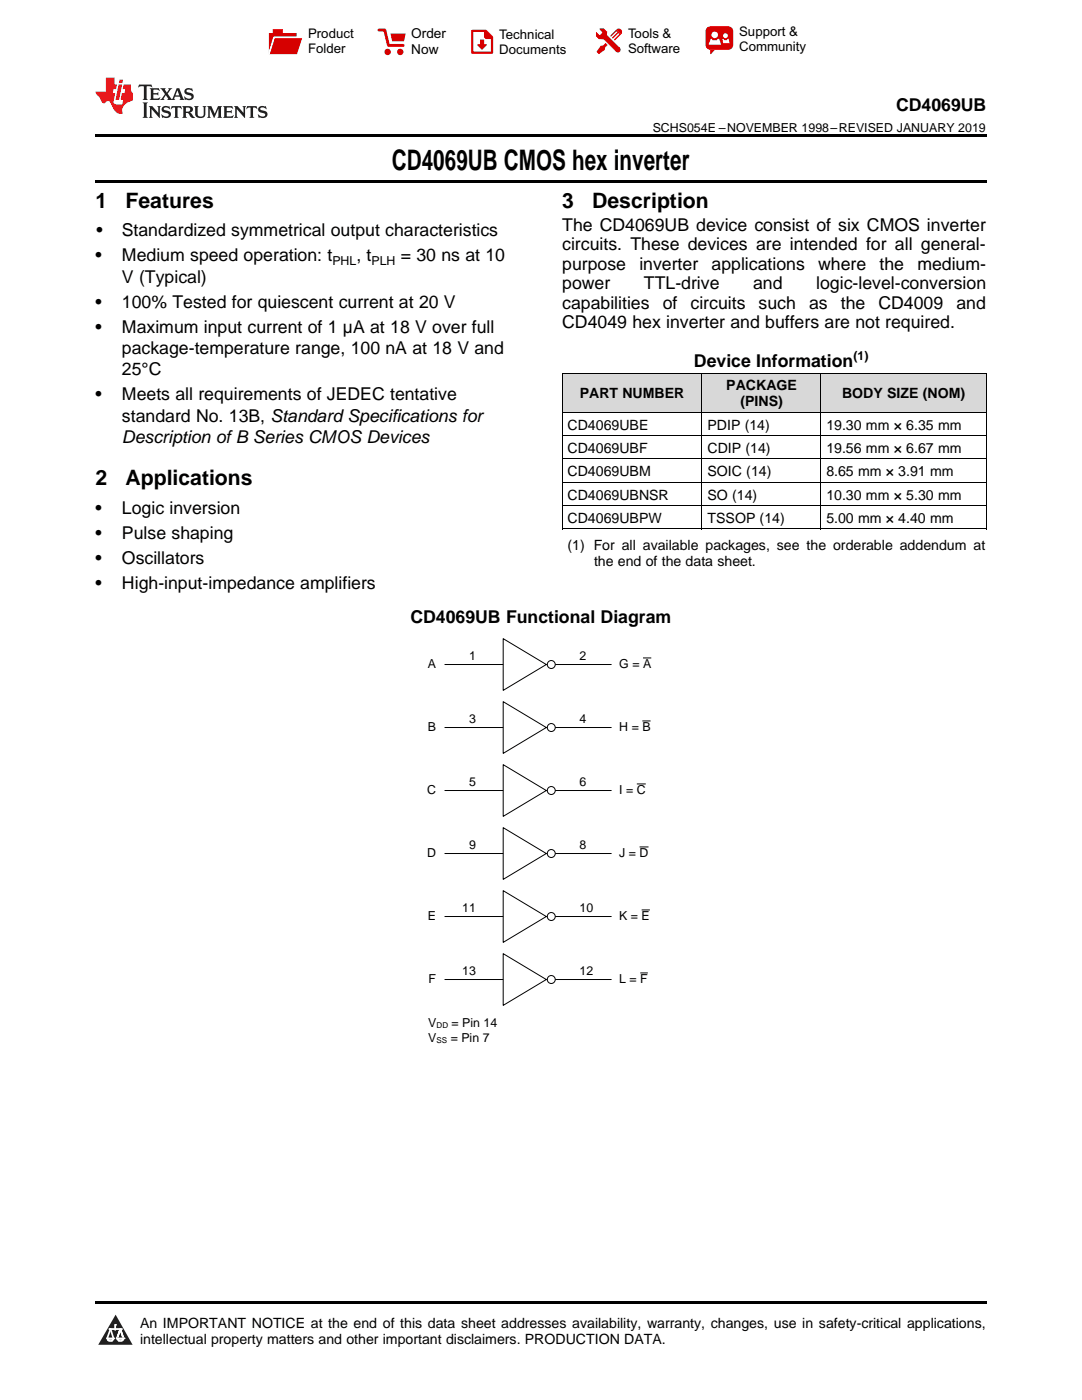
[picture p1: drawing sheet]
<svg xmlns="http://www.w3.org/2000/svg" width="216mm" height="279mm" viewBox="0 0 216 279" stroke-linecap="round" stroke-linejoin="round" font-family="sans-serif">
<g fill="#d8d8d8">
<path d="M112.2 74.5h27.9v7.8h-27.9z"/>
<path d="M140.1 74.5h23.7v7.8h-23.7z"/>
<path d="M163.8 74.5h33v7.8h-33z"/>
</g>
<path d="M23.1 262.4l3.4 6h-6.9z" fill="#231f20"/>
<path d="M21.4 267.1h1.2l-.3 .5h-.3a.55 .55 0 0 1-.6-.5z" fill-rule="evenodd" fill="#fff"/>
<path d="M21.4 267.1h1.2l-.3 .5h-.3a.55 .55 0 0 1-.6-.5z" fill="none" stroke="#231f20" stroke-width=".34"/>
<path d="M21.4 267.1l1.2 .1-.3 .4h-.5z" fill="none" stroke="#fff" stroke-width=".34"/>
<path d="M23 265.3h.1" fill="none" stroke="#fff" stroke-width=".34"/>
<path d="M23 264.4v.9z" fill="#fff"/>
<path d="M23 264.4v.9z" fill="none" stroke="#fff" stroke-width=".34"/>
<circle cx="23" cy="264.4" r=".17" fill="#fff"/>
<path d="M21.9 265.2h.1" fill="none" stroke="#fff" stroke-width=".34"/>
<path d="M21.9 265.2h2.3z" fill="#fff"/>
<path d="M21.9 265.2h2.3z" fill="none" stroke="#fff" stroke-width=".34"/>
<circle cx="24.2" cy="265.2" r=".17" fill="#fff"/>
<path d="M23.3 267.1h.1" fill="none" stroke="#fff" stroke-width=".34"/>
<path d="M24 265.2l-.7 1.9z" fill="#fff"/>
<path d="M24 265.2l-.7 1.9z" fill="none" stroke="#fff" stroke-width=".34"/>
<path d="M24 265.2l.7 1.9z" fill="#fff"/>
<path d="M24 265.2l.7 1.9z" fill="none" stroke="#fff" stroke-width=".34"/>
<path d="M24.6 267.1h.1" fill="none" stroke="#fff" stroke-width=".34"/>
<circle cx="21.4" cy="267.1" r=".17" fill="#fff"/>
<path d="M22.1 265.2l-.7 1.9z" fill="#fff"/>
<path d="M22.1 265.2l-.7 1.9z" fill="none" stroke="#fff" stroke-width=".34"/>
<path d="M22.1 265.2l.5 1.9z" fill="#fff"/>
<path d="M22.1 265.2l.5 1.9z" fill="none" stroke="#fff" stroke-width=".34"/>
<circle cx="22.6" cy="267.1" r=".17" fill="#fff"/>
<path d="M23.4 267.1h1.3a.65 .65 0 0 1-.7 .5 .65 .65 0 0 1-.6-.5z" fill-rule="evenodd" fill="#fff"/>
<path d="M23.4 267.1h1.3a.65 .65 0 0 1-.7 .5 .65 .65 0 0 1-.6-.5z" fill="none" stroke="#231f20" stroke-width=".34"/>
<path d="M23.4 267.1h1.3l-.4 .5h-.6z" fill="none" stroke="#fff" stroke-width=".34"/>
<path d="M23.3 267.1h.1" fill="none" stroke="#fff" stroke-width=".34"/>
<circle cx="24.7" cy="267.1" r=".17" fill="#fff"/>
<path d="M19 259.7h177.8v.5h-177.8z" fill="#000"/>
<path d="M88.8 132.6h33.2" fill="none" stroke="#000" stroke-width=".2"/>
<path d="M100.4 127.5l8.6 5.1-8.6 5.2z" fill="#fff"/>
<path d="M100.4 127.5l8.6 5.1-8.6 5.2zM109.3 132.6h.1M128.3 131.3h1.7M88.8 145.2h33.2M127.1 156.5h1.8M128.2 143.9h1.6M127.6 169h1.8M127.8 194.2h1.5M128 181.6h1.7" fill="none" stroke="#000" stroke-width=".2"/>
<path d="M100.4 140l8.6 5.2-8.6 5.2z" fill="#fff"/>
<path d="M88.8 157.8h33.2M100.4 140l8.6 5.2-8.6 5.2zM109.3 145.2h.1" fill="none" stroke="#000" stroke-width=".2"/>
<path d="M100.4 152.6l8.6 5.2-8.6 5.1z" fill="#fff"/>
<path d="M100.4 152.6l8.6 5.2-8.6 5.1zM109.3 157.8h.1M88.8 170.3h33.2" fill="none" stroke="#000" stroke-width=".2"/>
<path d="M100.4 165.2l8.6 5.1-8.6 5.2z" fill="#fff"/>
<path d="M100.4 165.2l8.6 5.1-8.6 5.2zM109.3 170.3v.1M88.8 182.9h33.2" fill="none" stroke="#000" stroke-width=".2"/>
<path d="M100.4 177.8l8.6 5.1-8.6 5.2z" fill="#fff"/>
<path d="M100.4 177.8l8.6 5.1-8.6 5.2zM88.8 195.5h33.2M109.3 182.9h.1" fill="none" stroke="#000" stroke-width=".2"/>
<path d="M100.4 190.3l8.6 5.2-8.6 5.1z" fill="#fff"/>
<path d="M100.4 190.3l8.6 5.2-8.6 5.1zM109.3 195.5h.1" fill="none" stroke="#000" stroke-width=".2"/>
<circle cx="110" cy="132.6" r=".79" fill="#fff"/>
<circle cx="110" cy="132.6" r=".79" fill="none" stroke="#000" stroke-width=".2"/>
<circle cx="110" cy="145.2" r=".79" fill="#fff"/>
<circle cx="110" cy="145.2" r=".79" fill="none" stroke="#000" stroke-width=".2"/>
<circle cx="110" cy="157.8" r=".79" fill="#fff"/>
<circle cx="110" cy="157.8" r=".79" fill="none" stroke="#000" stroke-width=".2"/>
<circle cx="110" cy="170.3" r=".79" fill="#fff"/>
<circle cx="110" cy="170.3" r=".79" fill="none" stroke="#000" stroke-width=".2"/>
<circle cx="110" cy="182.9" r=".79" fill="#fff"/>
<circle cx="110" cy="182.9" r=".79" fill="none" stroke="#000" stroke-width=".2"/>
<circle cx="110" cy="195.5" r=".79" fill="#fff"/>
<g fill="none" stroke="#000" stroke-width=".2">
<path d="M112.2 74.5h84.6M112.2 74.5v31.1M140.1 74.5v31.1M163.8 74.5v31.1M196.8 74.5v31.1M112.2 96.3h84.6M112.2 91.6h84.6M112.2 86.9h84.6M112.2 82.3h84.6M112.2 105.6h84.6M112.2 100.9h84.6"/>
<circle cx="110" cy="195.5" r=".79"/>
</g>
<path d="M19 35.9h177.8v.5h-177.8zM19 26.8h177.8v.6h-177.8z" fill="#000"/>
<path d="M27.7 16.9l-.1 .6 .6-.3h.5v.2v2.2l-.2 .4h1l-.2-.4v-2.2v-.2h.5l.6 .3-.2-.6zM29.9 17.6l.2 .4v1.6l-.2 .4h1.9l.1-.6a1.09 1.09 0 0 1-1.3 .1v-.6h.6l.4 .2v-.7l-.2 .2h-.8v-.6l.2-.1a1.01 1.01 0 0 1 1 .3l-.1-.6zM32 17.6l.9 1.2-1 1.2h.9l-.2-.3 .5-.7 .5 .7-.3 .3h1.7l-.2-.3 .1-.4h1l.1 .4-.2 .3h1l-.3-.4-.7-2h-.5l-1 2.2-.8-1.1 .9-1.1h-.9l.2 .2-.4 .7-.4-.7 .2-.2zM35.4 18l.4 1h-.8zM37 17.7a.66 .66 0 0 0-.2 .8 .66 .66 0 0 0 .6 .4l.7 .2 .1 .2a.8 .8 0 0 1-.7 .4 .8 .8 0 0 1-.7-.5l.1 .8 .2-.2a.94 .94 0 0 0 1.1 .1 .94 .94 0 0 0 .4-.9 1.48 1.48 0 0 0-1.3-.6v-.4a1.1 1.1 0 0 1 1.2 .2l-.2-.6-.2 .1-.5-.1zM28.5 20.4l.2 .4v2.3l-.2 .4h1l-.2-.4v-2.3l.2-.4zM29.7 21.2l.2 .4v1.5l-.2 .4h.8l-.3-.4 .1-1.3 1.6 1.8v-2l.2-.4h-.7l.2 .2v1.1l-1.2-1.3zM32.5 21.3a.66 .66 0 0 0-.2 .8 .66 .66 0 0 0 .6 .4l.6 .2 .2 .2a.8 .8 0 0 1-.8 .4 .8 .8 0 0 1-.7-.5l.2 .7 .2-.1a.94 .94 0 0 0 1 .1 .94 .94 0 0 0 .5-1 1.47 1.47 0 0 0-1.3-.6l-.1-.3a1.1 1.1 0 0 1 1.3 .2l-.2-.6-.2 .1-.5-.2zM34.3 21.2l-.2 .6a.64 .64 0 0 1 .8-.3v1.6l-.2 .4h1l-.3-.4 .1-1.6a.66 .66 0 0 1 .8 .3l-.2-.6zM36.3 21.2l.3 .4v1.5l-.3 .4h1l-.2-.2v-.7h.5l.1 .1a.8 .8 0 0 0 1.2 .7l-1-1a.62 .62 0 0 0 .6-.5 .62 .62 0 0 0-.6-.7zM37.1 21.5h.1a.48 .48 0 0 1 .6 0 .48 .48 0 0 1 .1 .6l-.2 .1-.6 .1zM38.7 21.2l.2 .2a2.29 2.29 0 0 0 .4 2 1.05 1.05 0 0 0 1.7-.7v-1.3l.2-.2h-.8l.2 .4v1.1a.61 .61 0 0 1-.6 .6 .61 .61 0 0 1-.6-.6v-1.1l.3-.4zM41.3 21.2l.3 .4v1.5l-.3 .4h.8l-.2-.4v-1.4l.8 1.9 .9-1.9v1.4l-.2 .4h.9l-.2-.4v-1.5l.2-.4h-.8l-.7 1.5-.6-1.5zM44.5 21.2l.2 .4v1.5l-.2 .4h1.9l.2-.6a1.1 1.1 0 0 1-1.4 .2v-.7h.6l.4 .2v-.6l-.2 .1-.8 .1v-.6l.2-.1a1.02 1.02 0 0 1 1.1 .2l-.2-.5zM46.7 21.2l.2 .4v1.5l-.2 .4h.8l-.3-.4 .1-1.3 1.6 1.8v-2l.2-.4h-.7l.2 .2v1.1l-1.2-1.3zM49.3 21.2l-.1 .6a.64 .64 0 0 1 .8-.3v1.6l-.3 .4h1l-.2-.4v-1.6a.66 .66 0 0 1 .8 .3l-.1-.6zM51.7 21.3a.66 .66 0 0 0-.2 .7 .66 .66 0 0 0 .7 .5l.6 .2 .1 .2a.8 .8 0 0 1-.7 .4 .8 .8 0 0 1-.7-.5l.1 .7 .2-.1a.94 .94 0 0 0 1.1 .1 .94 .94 0 0 0 .4-1 1.48 1.48 0 0 0-1.2-.6l-.1-.3a1.1 1.1 0 0 1 1.2 .2l-.2-.6-.1 .1-.6-.2z" fill="#231f20"/>
<path d="M21.1 15.5v2.8h-2v.4l.9 .9a.96 .96 0 0 0 1 1 .59 .59 0 0 1 .5-.4 .59 .59 0 0 1 .5 .3l.4 .8a1.61 1.61 0 0 0 2.1 1.3 1.63 1.63 0 0 1 1.1-2.2l.9-.3v-1.5a1.6 1.6 0 0 1-.4-1.7h-1.4l-.2 .9h.5l-.2 .8h-.5l-.2 1v.3h.5l-.2 .9h-.7a.74 .74 0 0 1-1-.6l.3-1.6h-.5l.2-.8h.5l.1-.9h-.4v-1.4zM23.7 16.9l-.7 3h.8l.6-3zM23.8 15.9l-.1 .7h.7l.2-.7z" fill="#ee1d23"/>
<g fill="#d60000">
<path d="M54.4 5.8h2v.8h2.8v4.2h-5.5v-4.2h.7z" fill-rule="evenodd"/>
<path d="M54.7 7.5h5.6l-1 3.3h-5.6z" fill-rule="evenodd"/>
</g>
<path d="M54.6 7.4h5.8l-.1 .1h-5.5l-1.1 3.3z" fill-rule="evenodd" fill="#fff"/>
<path d="M54.6 7.4h5.8l-.1 .1h-5.5l-1.1 3.3z" fill="none" stroke="#fff" stroke-width=".2"/>
<path d="M75.6 6h1.2l.7 3.1h3" fill="none" stroke="#d60000" stroke-width=".56"/>
<g fill="#d60000">
<path d="M77.9 6.7h3.1l-.4 1.5h-2.3z" fill-rule="evenodd"/>
<circle cx="77.3" cy="10.4" r=".64"/>
<circle cx="79.9" cy="10.4" r=".64"/>
</g>
<path d="M94.2 6.2h2.7l1.3 1.2v3.1h-4z" fill="none" stroke="#d60000" stroke-width=".44"/>
<g fill="#d60000">
<path d="M95.8 7.9h.8v1h.6l-1 1.1-1-1v-.1h.6z" fill-rule="evenodd"/>
<path d="M96.6 6.2h.3l1.3 1.2v.4h-1.3l-.3-.4z" fill-rule="evenodd"/>
<path d="M119.6 5.7h.9l.6 .6 .1 .7 2.5 2.5-.8 .8-2.3-2.3-1.1-.2-.6-.6v-.8l.7 .6 .5-.4v-.2l-.4-.5z" fill-rule="evenodd"/>
<path d="M119.9 9.1h.4l.5-.5 .4 .4-.5 .5v.4l-1.2 .9-.5-.5z" fill-rule="evenodd"/>
<path d="M123 5.9a.67 .67 0 0 1 .9 0 .67 .67 0 0 1 0 .9z" fill-rule="evenodd"/>
<path d="M123 5.9l.9 .9-1.2 1.2h-.2l.1-.2 .9-.9 .1-.2h-.3l-.9 1h-.2v-.2l.9-1 .1-.2h-.3l-.9 1h-.2v-.2z" fill-rule="evenodd"/>
<circle cx="123.3" cy="9.9" r=".54"/>
</g>
<path d="M121.1 6.3l-.1 .7" fill="none" stroke="#d60000" stroke-width=".2"/>
<g fill="#d60000">
<path d="M141.1 5.5l.6-.2h3.6a.95 .95 0 0 1 1 .9v2.8a.95 .95 0 0 1-1 .9h-3.6a.95 .95 0 0 1-.9-.9v-2.8z" fill-rule="evenodd"/>
<path d="M141.7 9.9h.9l-.7 .9h-.2z" fill-rule="evenodd"/>
</g>
<g fill="#fff">
<path d="M144.3 8.6h1.3z"/>
<path d="M141.8 7.8h.3l.1 .2h.8l.2-.2h.3l.4 1.1h-2.5z" fill-rule="evenodd"/>
<path d="M144.2 7.8h.2l.2 .2h.4l.2-.2h.2l.2 .8h-1.3z" fill-rule="evenodd"/>
<circle cx="142.6" cy="6.9" r=".65"/>
<circle cx="144.8" cy="7.1" r=".48"/>
</g>
<text font-size="5.6" x="78.2" y="33.9">CD4069UB CMOS hex inverter</text>
<g font-size="4.2">
<text x="19" y="41.5">1</text>
<text x="25" y="41.5">Features</text>
<text x="112.2" y="41.5">3</text>
<text x="118.2" y="41.5">Description</text>
<text x="19" y="96.8">2</text>
<text x="25" y="96.8">Applications</text>
</g>
<g font-size="3.5">
<text x="178.8" y="22.2">CD4069UB</text>
<text x="19.2" y="47.2">•</text>
<text x="24.3" y="47.2">Standardized symmetrical output characteristics</text>
<text x="112.2" y="46.1">The CD4069UB device consist of six CMOS inverter</text>
<text x="19" y="52.2">•</text>
<text x="24.3" y="52.2">Medium speed operation: t</text>
<text x="71.1" y="52.2">, t</text>
<text x="80" y="52.2">= 30 ns at 10</text>
<text x="112.2" y="50">circuits. These devices are intended for all general-</text>
<text x="112.2" y="53.9">purpose</text>
<text x="127.6" y="53.9">inverter</text>
<text x="142" y="53.9">applications</text>
<text x="163.2" y="53.9">where</text>
<text x="175.5" y="53.9">the</text>
<text x="183" y="53.9">medium-</text>
<text x="24.3" y="56.4">V (Typical)</text>
<text x="112.2" y="57.7">power</text>
<text x="128.5" y="57.7">TTL-drive</text>
<text x="150.3" y="57.7">and</text>
<text x="162.9" y="57.7">logic-level-conversion</text>
<text x="19" y="61.4">•</text>
<text x="24.3" y="61.4">100% Tested for quiescent current at 20 V</text>
<text x="112.2" y="61.6">capabilities</text>
<text x="112.2" y="65.5">CD4049 hex inverter and buffers are not required.</text>
<text x="132.2" y="61.6">of</text>
<text x="137.8" y="61.6">circuits</text>
<text x="151.4" y="61.6">such</text>
<text x="161.4" y="61.6">as</text>
<text x="167.8" y="61.6">the</text>
<text x="175.3" y="61.6">CD4009</text>
<text x="190.8" y="61.6">and</text>
<text x="19" y="66.4">•</text>
<text x="24.3" y="66.4">Maximum input current of 1 µA at 18 V over full</text>
<text x="24.3" y="70.7">package-temperature range, 100 nA at 18 V and</text>
<text x="24.3" y="74.9">25°C</text>
<text x="138.5" y="73.2">Device Information</text>
<text x="19" y="79.9">•</text>
<text x="24.3" y="79.9">Meets all requirements of JEDEC tentative</text>
<text x="24.3" y="84.1">standard No. 13B, Standard Specifications for</text>
<text x="24.3" y="88.4">Description ofB Series CMOS Devices</text>
<text x="19" y="102.5">•</text>
<text x="19" y="107.5">•</text>
<text x="24.3" y="102.5">Logic inversion</text>
<text x="24.3" y="107.5">Pulse shaping</text>
<text x="19" y="112.5">•</text>
<text x="24.3" y="112.5">Oscillators</text>
<text x="19" y="117.5">•</text>
<text x="24.3" y="117.5">High-input-impedance amplifiers</text>
<text x="81.9" y="124.2">CD4069UB Functional Diagram</text>
</g>
<g font-size="2.8">
<text x="144.9" y="77.9">PACKAGE</text>
<text x="115.7" y="79.5">PART NUMBER</text>
<text x="147.7" y="81.1">(PINS)</text>
<text x="168" y="79.5">BODY SIZE (NOM)</text>
<text x="113.2" y="85.7">CD4069UBE</text>
<text x="141.2" y="85.7">PDIP (14)</text>
<text x="164.9" y="85.7">19.30 mm × 6.35 mm</text>
<text x="113.2" y="90.4">CD4069UBF</text>
<text x="113.2" y="95">CD4069UBM</text>
<text x="141.2" y="90.4">CDIP (14)</text>
<text x="141.2" y="95">SOIC (14)</text>
<text x="164.9" y="90.4">19.56 mm × 6.67 mm</text>
<text x="164.9" y="95">8.65 mm × 3.91 mm</text>
<text x="113.2" y="99.7">CD4069UBNSR</text>
<text x="141.2" y="99.7">SO (14)</text>
<text x="164.9" y="99.7">10.30 mm × 5.30 mm</text>
<text x="113.2" y="104.4">CD4069UBPW</text>
<text x="141.2" y="104.4">TSSOP (14)</text>
<text x="164.9" y="104.4">5.00 mm × 4.40 mm</text>
<text x="113.2" y="109.9">(1) For all available packages, see the orderable addendum at</text>
<text x="118.5" y="113">the end of the data sheet.</text>
<text x="27.9" y="265">An IMPORTANT NOTICE at the end of this data sheet addresses availability, warranty, changes, use in safety-critical applications,</text>
<text x="27.9" y="268.2">intellectual property matters and other important disclaimers. PRODUCTION DATA.</text>
</g>
<g font-size="2.7">
<text x="82.1" y="7.7">Order</text>
<text x="82.1" y="10.7">Now</text>
</g>
<g font-size="2.6">
<text x="61.5" y="7.6">Product</text>
<text x="61.5" y="10.6">Folder</text>
<text x="99.6" y="7.8">Technical</text>
<text x="99.6" y="10.8">Documents</text>
<text x="125.3" y="7.6">Tools &amp;</text>
<text x="125.3" y="10.6">Software</text>
<text x="147.5" y="7.2">Support &amp;</text>
<text x="147.5" y="10.2">Community</text>
</g>
<g font-size="2.5">
<text x="130.2" y="26.3">SCHS054E –NOVEMBER 1998–REVISED JANUARY 2019</text>
<text x="66.3" y="52.9">PHL</text>
<text x="74.1" y="52.9">PLH</text>
<text x="170.3" y="71.8">(1)</text>
<text x="93.6" y="131.8">1</text>
<text x="115.6" y="131.8">2</text>
<text x="85.4" y="133.4">A</text>
<text x="123.6" y="133.4">G = A</text>
<text x="85.4" y="145.9">B</text>
<text x="93.6" y="144.3">3</text>
<text x="115.6" y="144.3">4</text>
<text x="123.6" y="145.9">H = B</text>
<text x="85.3" y="158.5">C</text>
<text x="93.6" y="156.9">5</text>
<text x="115.6" y="156.9">6</text>
<text x="123.6" y="158.5">I = C</text>
<text x="85.3" y="171.1">D</text>
<text x="93.6" y="169.5">9</text>
<text x="115.6" y="169.5">8</text>
<text x="123.6" y="171.1">J = D</text>
<text x="85.4" y="183.7">E</text>
<text x="92.2" y="182.1">11</text>
<text x="115.6" y="182.1">10</text>
<text x="123.6" y="183.7">K = E</text>
<text x="85.5" y="196.2">F</text>
<text x="92.2" y="194.6">13</text>
<text x="115.6" y="194.6">12</text>
<text x="123.6" y="196.2">L = F</text>
<text x="85.5" y="207.9">V</text>
<text x="85.5" y="204.9">V</text>
<text x="89.9" y="207.9">= Pin 7</text>
<text x="90.1" y="204.9">= Pin 14</text>
</g>
<g font-size="1.6">
<text x="87.1" y="208.2">SS</text>
<text x="87.1" y="205.2">DD</text>
</g>
</svg>
